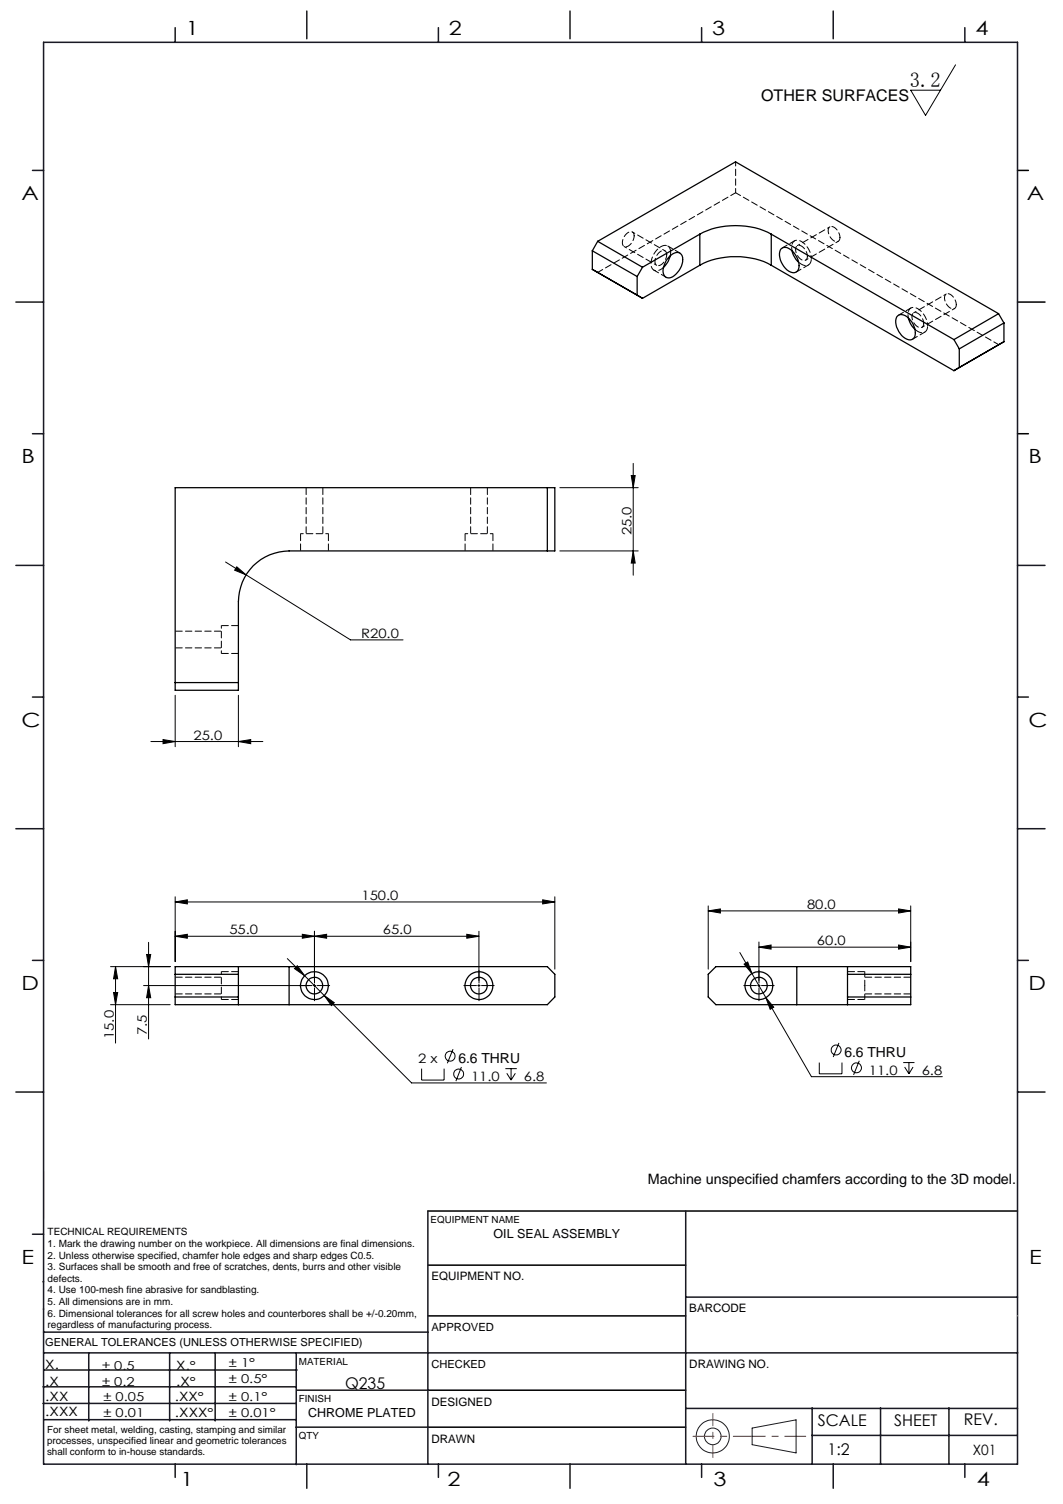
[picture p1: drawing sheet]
<svg xmlns="http://www.w3.org/2000/svg" width="210mm" height="297mm" viewBox="0 0 210 297" stroke-linecap="round" stroke-linejoin="round" font-family="sans-serif">
<g fill="none" stroke="#000" stroke-width=".2">
<path d="M188.8 12.8l-6 10-2.9-5h5.9M110.6 96.3h15.5M124.7 93.9h.8l-.4 2.4zM125.1 91.5v22.1M44.6 111l4 2.5M46.8 111.9l1.8 1.6-2.2-.9zM48.6 113.5l20.7 12.9h10.3M110.6 108.8h15.5M125.1 108.8l.4 2.4h-.8zM34.6 137.3v10.2M47.1 137.3v10.2M29.8 146.4h22.1"/>
<path d="M32.2 146l2.4 .4-2.4 .5zM47.1 146.4l2.4-.4v.9zM34.6 178.1l2.4-.4v.8zM34.6 177.1v12.8M34.6 178.1h75M107.2 177.7l2.4 .4-2.4 .4zM109.6 177.1v14.3M139.9 179.9l2.4-.4v.8zM139.9 178.9v12.5M139.9 179.9h40M177.5 179.5l2.4 .4-2.4 .4zM179.9 178.9v11"/>
<path d="M21.8 190.9h11.8M21.8 198.4h11.8M22.4 196h.8l-.4 2.4zM22.8 190.9l.4 2.4h-.8zM22.8 190.9v15.1M28.4 194.6h32.7M29 188.5h.8l-.4 2.4zM29.4 194.6l.4 2.4h-.8zM29.4 186.1v19.1M34.6 184.9l2.4-.4v.8zM34.6 184.9h60M56.8 189.3l3.4 3.4"/>
<path d="M58.7 190.7l1.5 2-2-1.4zM59.7 184.5l2.4 .4-2.4 .4zM60.2 192.7l3.9 3.9M61.9 194.6h.5M62.1 184.9l2.4-.4v.8zM62.1 183.9v9.7M62.1 194.4v.5M64.1 196.6l1.9 1.4-.5 .6zM64.1 196.6l17.2 17.3h26.6M92.2 184.5l2.4 .4-2.4 .4zM94.4 194.6h.5M94.6 183.9v9.7"/>
<path d="M94.6 194.4v.5M146.2 188.1l5.1 8.9M147 190.4l.7-.4 .9 2.3zM149.7 194.6h.5M149.9 187l2.4-.4v.8zM149.9 186v7.6M149.9 194.4v.5M149.9 187h30M151.3 197l1.6 1.9-.7 .4zM151.3 197l9 15.6h25.9M177.5 186.6l2.4 .4-2.4 .4zM83.3 211v2.3h4.4v-2.3"/>
<path d="M89.5 207.2l-1.1 2.8M91.2 210.7l-1.1 2.8M99.8 211h2.3M100.1 211.9l.9 1.4M101 211v2.3M101.8 211.9l-.8 1.4M161.9 209.8v2.3h4.4v-2.3M165.7 205.9l-1.1 2.8M169.8 209.5l-1.2 2.8M178.4 209.8h2.3M178.7 210.7l.9 1.4M179.6 209.8v2.3"/>
<path d="M180.4 210.7l-.8 1.4"/>
<circle cx="88.9" cy="208.6" r=".97"/>
<circle cx="90.6" cy="212.1" r=".98"/>
<circle cx="165.2" cy="207.3" r=".98"/>
<circle cx="169.2" cy="210.9" r=".98"/>
</g>
<g fill="none" stroke="#191924" stroke-width=".2">
<path d="M8.6 231.2v9.4M148.6 282l8.7-1.6v6.5l-8.7-1.6z"/>
<circle cx="140.8" cy="283.7" r="3.3"/>
<circle cx="140.8" cy="283.7" r="1.64"/>
</g>
<path d="M61.6 194.6h-2.5M62.1 194.1v-2.5M62.1 195.1v2.5M62.6 194.6h2.5M94.1 194.6h-2.5M94.6 194.1v-2.5M94.6 195.1v2.5M95.1 194.6h2.5M149.4 194.6h-2.5M149.9 194.1v-2.5M149.9 195.1v2.5M150.4 194.6h2.5" fill="none" stroke="#000" stroke-width=".2" stroke-dasharray="15.2 1.3 1.3 1.3"/>
<path d="M201 33.7h2.2M201 59.7h5.4M201 85.7h2.2M84.5 239.1h116.5M84.6 259.9h50.9M84.6 249.8h50.9M84.6 274.5h50.9M84.5 281.8h51" fill="none" stroke="#000" stroke-width=".3"/>
<path d="M136.9 283.6h22.3" fill="none" stroke="#f00" stroke-width=".2" stroke-dasharray="6.3 1.3 1.3 1.3" stroke-dashoffset="2.2"/>
<path d="M140.8 287.8v-8.7" fill="none" stroke="#f00" stroke-width=".2" stroke-dasharray="6.3 1.3 1.3 1.3" stroke-dashoffset="3.9"/>
<g fill="none" stroke="#191924" stroke-width=".3">
<path d="M8.6 8.4h192.4v280.7h-192.4zM34.6 5.5v2.9M60.6 2.2v5.5M86.6 5.5v2.9M112.6 2.2v5.5M138.6 5.5v2.9M164.6 2.2v5.5M190.6 5.5v2.9M6.4 33.7h2.2M3.1 59.7h5.5M6.4 85.7h2.2M3.1 111.7h5.5"/>
<path d="M201 111.7h5.4M6.4 137.7h2.2M201 137.7h2.2M3.1 163.7h5.5M201 163.7h5.4M6.4 189.6h2.2M201 189.6h2.2M3.1 215.6h5.5M201 215.6h5.4M84.5 239.1v50M135.5 239.1v50M6.4 243.7h2.2"/>
<path d="M8.5 253.1h.1M8.6 258.5h.1M135.5 256.1h65.5M8.5 277.1h49.9M8.5 273.9h49.9M8.6 267.2h192.4M8.6 263.1h75.9M8.8 270.5h49.9M17.5 267.2v13.4M33.5 267.2v13.4M42.5 267.2v13.4M58.5 267.2v22"/>
<path d="M58.6 274.5h26M135.5 278.1h65.5M160.4 278v11.1M174 278v11.1M187.5 278v11.1M8.8 280.3h49.7M34.6 289.1v2.6M58.5 281.8h26M60.6 289.1v4.8M86.6 289.1v2.6M112.6 289.1v4.8M138.6 289.1v2.6"/>
<path d="M160.4 283.5h40.5M164.6 289.1v4.8M190.6 289.1v2.6"/>
</g>
<path d="M201 259.9h.1" fill="none" stroke="#c0c0c0" stroke-width=".2"/>
<g fill="#000">
<path d="M47.1 146.4l2.4-.4v.9zM32.2 146l2.4 .4-2.4 .5zM177.5 186.6l2.4 .4-2.4 .4zM149.9 187l2.4-.4v.8z"/>
<path d="M22.8 190.9l.4 2.4h-.8zM22.4 196h.8l-.4 2.4zM29 188.5h.8l-.4 2.4zM29.4 194.6l.4 2.4h-.8zM124.7 93.9h.8l-.4 2.4zM125.1 108.8l.4 2.4h-.8z"/>
<path d="M34.6 184.9l2.4-.4v.8zM59.7 184.5l2.4 .4-2.4 .4zM62.1 184.9l2.4-.4v.8zM92.2 184.5l2.4 .4-2.4 .4zM34.6 178.1l2.4-.4v.8zM107.2 177.7l2.4 .4-2.4 .4zM58.7 190.7l-.5 .6 2 1.4zM64.1 196.6l1.4 2 .5-.6zM46.8 111.9l-.4 .7 2.2 .9zM139.9 179.9l2.4-.4v.8zM177.5 179.5l2.4 .4-2.4 .4zM147 190.4l1.6 1.9-.9-2.3zM151.3 197l.9 2.3 .7-.4z"/>
</g>
<g fill="none" stroke="#000" stroke-width=".25">
<path d="M117 49.5l8.9 5.1M117 53.2l8.9 5.1M117 49.5v3.7M117 53.2l9.9 5.7M118.1 47.7l27.2-15.7 52 29.9M118.1 47.7l8.8 5.1M118.1 47.7l-1.1 1.8M125.9 58.3l1 .6M125.9 54.6v3.7M126.9 52.8l-1 1.8M132.2 50.7a1.58 1.58 0 0 1 2.4-.4 3.6 3.6 0 0 1-1.4 4.1 1.27 1.27 0 0 1-1.6 .4 1.27 1.27 0 0 1-.6-1.5l.6-1.8zM132.4 50.5l-.4 1.1-.9 1.2"/>
<path d="M138.3 46.2a15.5 15.5 0 0 1 14.1 0M138.3 52.4a15.5 15.5 0 0 1 14.1 0M138.3 46.2l-11.4 6.6M138.3 46.2v6.2M138.3 52.4l-11.4 6.5M152.4 46.2l36.1 20.9M152.4 46.2v6.2M152.4 52.4l36.1 20.8M154.3 49.1a1.61 1.61 0 0 1 2.2 .5 3.6 3.6 0 0 1 1.1 3.9 1.62 1.62 0 0 1-2.4-.5 3.3 3.3 0 0 1-.9-3.9zM156.5 49.5l.2 .9 .5 .8 .6 .6M177.3 62.4a1.83 1.83 0 0 1 2.5 .8 3.3 3.3 0 0 1 .8 3.5 1.35 1.35 0 0 1-2.1-.1 3.7 3.7 0 0 1-1.4-4zM179.4 62.8l.6 1.3 .8 1"/>
<path d="M188.5 67.1l1 1.8M189.5 68.9v3.7M189.5 72.6l-1 .6M197.3 61.9l-8.8 5.2M197.3 61.9l1 1.9M198.3 63.8l-8.8 5.1M198.3 63.8v3.7M198.3 67.5l-8.8 5.1M198.3 67.5l-9.8 5.7M34.6 96.3h75v12.5h-52.5a10 10 0 0 0-10 10v17.5h-12.5zM108.1 96.3v12.5M34.6 134.8h12.5"/>
<path d="M34.6 196.9h12.5M34.6 192.4h12.5M47.1 198.4h10M47.1 190.9h10M47.1 190.9v7.5M47.1 190.9h-12.5v7.5h12.5M57.1 190.9h51l1.5 1.5v4.5l-1.5 1.5h-51M57.1 190.9v7.5M157.4 198.4h10M157.4 190.9h10M157.4 190.9h-16l-1.5 1.5v4.5l1.5 1.5h16M157.4 190.9v7.5"/>
<path d="M167.4 196.9h12.5M167.4 192.4h12.5M167.4 190.9h12.5v7.5h-12.5M167.4 190.9v7.5"/>
<circle cx="62.1" cy="194.6" r="1.65"/>
<circle cx="62.1" cy="194.6" r="2.74"/>
<circle cx="94.6" cy="194.6" r="2.74"/>
<circle cx="94.6" cy="194.6" r="1.65"/>
<circle cx="149.9" cy="194.6" r="1.66"/>
<circle cx="149.9" cy="194.6" r="2.74"/>
</g>
<path d="M123.3 48.7l6.4 3.7M131.4 49.5l-6.5-3.7M159.2 51.4l6.4-3.7M163.9 44.8l-6.4 3.7M186.9 58.1l-6.4 3.7M182.1 64.6l6.5-3.7M64.9 105.4h-5.5M97.4 105.4h-5.5M43.7 123.5v5.5M43.7 191.9v5.5" fill="none" stroke="#000" stroke-width=".2" stroke-dasharray="1.3 .6" stroke-dashoffset=".7"/>
<g fill="none" stroke="#000" stroke-width=".2" stroke-dasharray="1.3 .6" stroke-dashoffset="-.1">
<path d="M60.5 96.3v9.1M93 96.3v9.1M59.4 105.4v3.4M63.8 105.4v-9.1M64.9 108.8v-3.4M91.9 105.4v3.4M96.3 105.4v-9.1M97.4 108.8v-3.4M34.6 127.9h9.1M43.7 129h3.4M43.7 124.6h-9.1M47.1 123.5h-3.4"/>
<path d="M34.6 196.3h9.1M43.7 197.4h3.4M43.7 193h-9.1M47.1 191.9h-3.4M167.4 197.4h3.4M170.8 191.9h-3.4M170.8 196.3h9.1M179.9 193h-9.1"/>
</g>
<path d="M145.3 38.1l-27.2 15.7M129.2 53.3l2.4 1.4M132.5 49.8a1.2 1.2 0 0 0-.6-1.2 1.2 1.2 0 0 0-1.4 .2 3.9 3.9 0 0 0-1.7 4.1 1.41 1.41 0 0 0 2.3-.1M134.3 50l-2.4-1.4M157 47.6l-2.4 1.3M157.3 53.7l2.4-1.4M179.9 60.8l-2.4 1.4M180.3 67l2.4-1.4M197.3 68.1l-52-30M170.8 194.6v-2.7M170.8 197.4v-2.8" fill="none" stroke="#000" stroke-width=".2" stroke-dasharray="1.3 .6" stroke-dashoffset=".2"/>
<path d="M160.3 51.1a3.9 3.9 0 0 0-2.7-3.7 1.37 1.37 0 0 0-1.1 2.1M183.3 64.3a3.9 3.9 0 0 0-2.7-3.6 1.37 1.37 0 0 0-1.1 2" fill="none" stroke="#000" stroke-width=".2" stroke-dasharray="1.3 .6" stroke-dashoffset=".6"/>
<path d="M157.8 51.8a1.41 1.41 0 0 0 2.4 0l.1-.7M180.8 65.1a1.41 1.41 0 0 0 2.3-.1l.2-.7" fill="none" stroke="#000" stroke-width=".2" stroke-dasharray="1.3 .6" stroke-dashoffset="-.2"/>
<path d="M125.3 46.6a.79 .79 0 0 0-.6-.9 .79 .79 0 0 0-.9 .4 2.06 2.06 0 0 0-.7 2.4 1.33 1.33 0 0 0 1.9-.9l.3-1M131.7 50.3a.79 .79 0 0 0-.6-.9 .79 .79 0 0 0-.9 .5 2.06 2.06 0 0 0-.6 2.4 1.33 1.33 0 0 0 1.8-1l.3-1M132.4 50.5l.1-.7M159.5 50.6a2.27 2.27 0 0 0-1.7-2.2 .91 .91 0 0 0-.6 1.4 1.96 1.96 0 0 0 1.8 1.6 .76 .76 0 0 0 .5-.8M165.9 46.9a2.27 2.27 0 0 0-1.7-2.2 .91 .91 0 0 0-.5 1.4 1.96 1.96 0 0 0 1.8 1.6 .76 .76 0 0 0 .4-.8M182.5 63.9a2.27 2.27 0 0 0-1.8-2.2 .91 .91 0 0 0-.5 1.3 1.96 1.96 0 0 0 1.8 1.7 .76 .76 0 0 0 .5-.8M188.9 60.2a2.27 2.27 0 0 0-1.7-2.2 .91 .91 0 0 0-.5 1.3 1.96 1.96 0 0 0 1.8 1.7 .76 .76 0 0 0 .4-.8" fill="none" stroke="#000" stroke-width=".2" stroke-dasharray="1.3 .6" stroke-dashoffset=".3"/>
<path d="M145.3 31.9v6.2" fill="none" stroke="#000" stroke-width=".2" stroke-dasharray="1.3 .6" stroke-dashoffset=".4"/>
<text font-size="4.1" x="179.8" y="17.2">3.2</text>
<g font-size="3.9">
<text x="36.7" y="6.9">1</text>
<text x="88.7" y="6.9">2</text>
<text x="140.7" y="6.9">3</text>
<text x="192.7" y="6.9">4</text>
<text x="4.2" y="39.5">A</text>
<text x="202.9" y="39.5">A</text>
<text x="4.2" y="91.5">B</text>
<text x="203.2" y="91.5">B</text>
<text x="4.2" y="143.5">C</text>
<text x="203.2" y="143.5">C</text>
<text x="4.2" y="195.5">D</text>
<text x="203.2" y="195.5">D</text>
<text x="4.2" y="249.6">E</text>
<text x="203.3" y="249.6">E</text>
<text x="35.7" y="293.4">1</text>
<text x="88.4" y="293.4">2</text>
<text x="141" y="293.4">3</text>
<text x="193" y="293.4">4</text>
</g>
<g font-size="3.2">
<text x="150.4" y="20">OTHER SURFACES</text>
<text x="68.2" y="274.2">Q235</text>
<text x="161.6" y="281.7">SCALE</text>
<text x="176.7" y="281.5">SHEET</text>
<text x="190.4" y="281.5">REV.</text>
<text x="163.5" y="287.3">1:2</text>
</g>
<g font-size="2.8">
<text x="128" y="233.7">Machine unspecified chamfers according to the 3D model.</text>
<text x="192.2" y="287.3">X01</text>
</g>
<g font-size="2.7">
<text x="90.6" y="209.9">6.6 THRU</text>
<text x="166.8" y="208.7">6.6 THRU</text>
</g>
<g font-size="2.6">
<text x="124.8" y="105.7" transform="rotate(-90 124.8 105.7)">25.0</text>
<text x="71.3" y="126">R20.0</text>
<text x="38.2" y="146.1">25.0</text>
<text x="71.4" y="177.7">150.0</text>
<text x="159.4" y="179.5">80.0</text>
<text x="45.3" y="184.5">55.0</text>
<text x="75.6" y="184.5">65.0</text>
<text x="161.4" y="186.7">60.0</text>
<text x="22.5" y="205.2" transform="rotate(-90 22.5 205.2)">15.0</text>
<text x="29" y="204.4" transform="rotate(-90 29 204.4)">7.5</text>
<text x="82.6" y="209.9">2 x</text>
<text x="93.1" y="213.4">11.0</text>
<text x="103.5" y="213.4">6.8</text>
<text x="171.6" y="212.2">11.0</text>
<text x="182.1" y="212.2">6.8</text>
</g>
<g font-size="2.5">
<text x="97.5" y="244.4">OIL SEAL ASSEMBLY</text>
<text x="8.9" y="273.6">.X</text>
<text x="8.9" y="270.4">X.</text>
<text x="34.8" y="273.7">.X°</text>
<text x="34.8" y="270.5">X.°</text>
<text x="9" y="276.7">.XX</text>
<text x="9" y="279.7">.XXX</text>
<text x="34.5" y="276.7">.XX°</text>
<text x="34.6" y="279.8">.XXX°</text>
<text x="60.9" y="279.8">CHROME PLATED</text>
</g>
<g font-size="2.4">
<text x="45.2" y="270">± 1°</text>
<text x="20.2" y="270.4">± 0.5</text>
<text x="20.2" y="273.7">± 0.2</text>
<text x="45.2" y="273.2">± 0.5°</text>
<text x="20.4" y="279.7">± 0.01</text>
<text x="20.4" y="276.7">± 0.05</text>
<text x="45.2" y="276.7">± 0.1°</text>
<text x="45.2" y="279.7">± 0.01°</text>
</g>
<g font-size="2.3">
<text x="85.2" y="252.9">EQUIPMENT NO.</text>
<text x="136.2" y="259.2">BARCODE</text>
<text x="136.2" y="270.2">DRAWING NO.</text>
<text x="85.2" y="277.6">DESIGNED</text>
<text x="85.2" y="284.9">DRAWN</text>
</g>
<g font-size="2.2">
<text x="85.2" y="262.8">APPROVED</text>
<text x="8.9" y="265.9">GENERAL TOLERANCES (UNLESS OTHERWISE SPECIFIED)</text>
<text x="85.2" y="270.1">CHECKED</text>
</g>
<g font-size="2">
<text x="9.4" y="243.9">TECHNICAL REQUIREMENTS</text>
<text x="9.4" y="246.2">1. Mark the drawing number on the workpiece. All dimensions are final dimensions.</text>
<text x="9.4" y="248.5">2. Unless otherwise specified, chamfer hole edges and sharp edges C0.5.</text>
<text x="9.4" y="250.8">3. Surfaces shall be smooth and free of scratches, dents, burrs and other visible</text>
<text x="9.4" y="253.1">defects.</text>
<text x="9.4" y="255.4">4. Use 100-mesh fine abrasive for sandblasting.</text>
<text x="9.4" y="257.7">5. All dimensions are in mm.</text>
<text x="9.4" y="260">6. Dimensional tolerances for all screw holes and counterbores shall be +/-0.20mm,</text>
<text x="9.4" y="262.3">regardless of manufacturing process.</text>
</g>
<g font-size="1.9">
<text x="85.1" y="241.5">EQUIPMENT NAME</text>
<text x="59.1" y="269.5">MATERIAL</text>
<text x="59.1" y="276.9">FINISH</text>
<text x="9.3" y="282.9">For sheet metal, welding, casting, stamping and similar</text>
<text x="9.3" y="285.2">processes, unspecified linear and geometric tolerances</text>
<text x="9.3" y="287.4">shall conform to in-house standards.</text>
<text x="59.1" y="284.2">QTY</text>
</g>
</svg>
